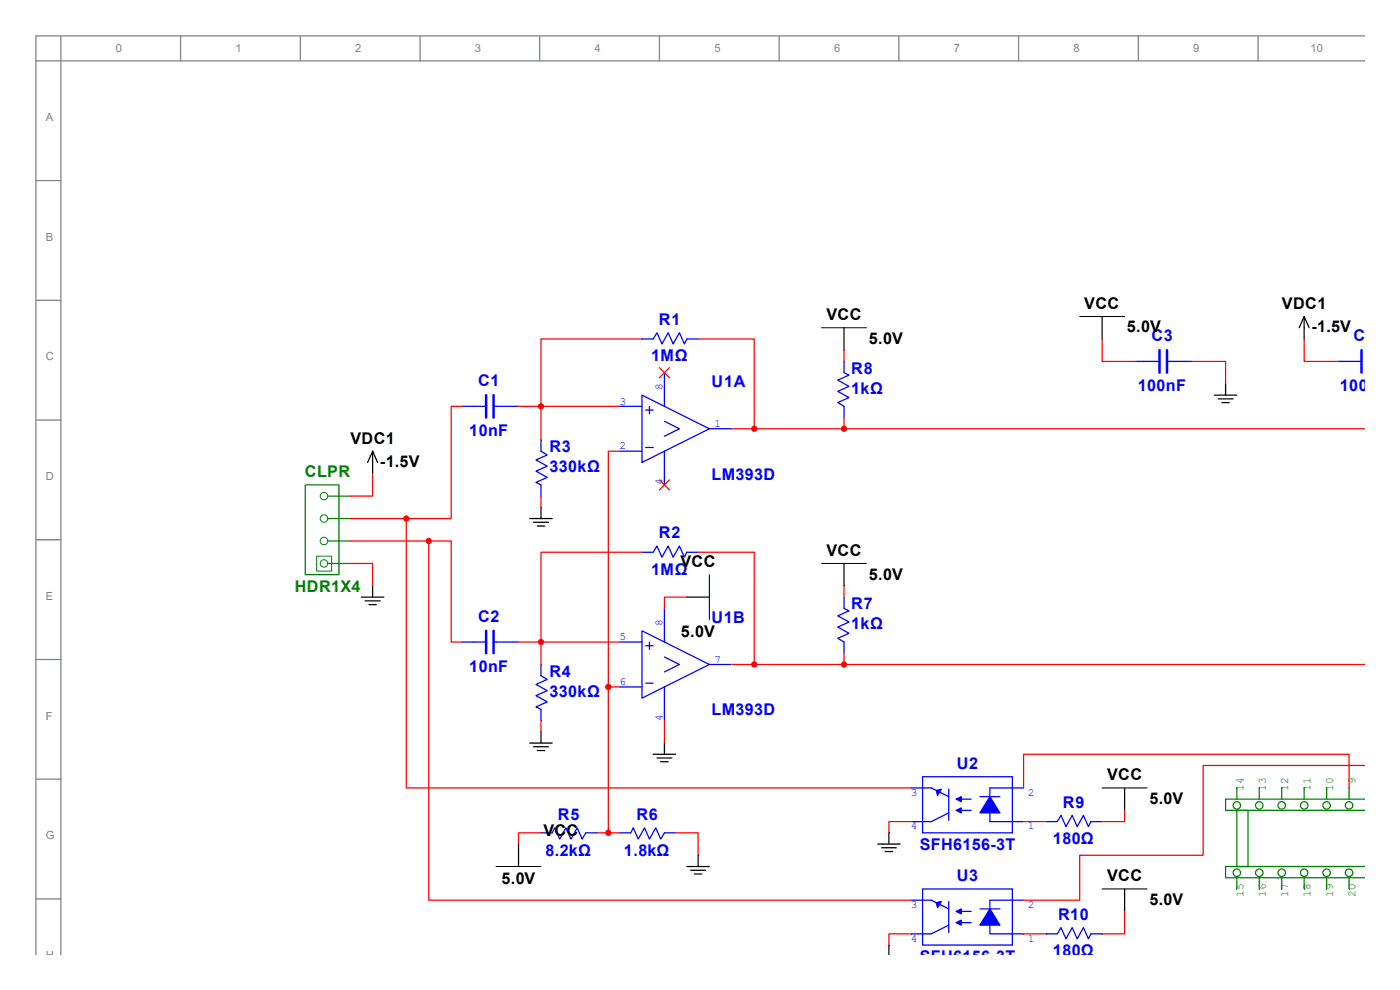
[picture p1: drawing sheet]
<svg xmlns="http://www.w3.org/2000/svg" width="297mm" height="210mm" viewBox="0 0 297 210" stroke-linecap="round" stroke-linejoin="round" font-family="sans-serif">
<g fill="none" stroke="#808080" stroke-width=".26">
<path d="M7.6 12.9h281.8M12.9 7.6v194.8M38.3 7.6v5.3M63.7 7.6v5.3M89.1 7.6v5.3M114.5 7.6v5.3M139.9 7.6v5.3M165.3 7.6v5.3M190.7 7.6v5.3M216.1 7.6v5.3M241.5 7.6v5.3M266.9 7.6v5.3"/>
<path d="M289.4 7.6h-281.8v194.8M7.6 38.3h5.3M7.6 63.7h5.3M7.6 89.1h5.3M7.6 114.5h5.3M7.6 139.9h5.3M7.6 165.3h5.3M7.6 190.7h5.3"/>
</g>
<path d="M138.6 71.9l.8-1.3 1 2.4 1.4-2.4 1 2.4 1.3-2.4 1.1 2.4 .5-1.1" fill="none" stroke="#00f" stroke-width=".26"/>
<path d="M145.7 71.9h2.4" fill="none" stroke="#00f" stroke-width=".26"/>
<path d="M136.2 71.9h2.4M100.5 86.2h2.6M104.7 86.2h.5" fill="none" stroke="#00f" stroke-width=".26"/>
<path d="M103.1 83.8v4.8M104.7 83.8v4.8" fill="none" stroke="#00f" stroke-width=".53"/>
<path d="M98.1 86.2h2.4" fill="none" stroke="#00f" stroke-width=".26"/>
<path d="M105.2 86.2h4.8M136.2 83.8l14.3 7.2-14.3 7.1zM137 94.9h1.6M137 87h1.6M137.8 86.2v1.6M141 89.4l3.1 1.6-3.1 1.5M141 83.8v2.4M141 95.7v2.4" fill="none" stroke="#00f" stroke-width=".26"/>
<path d="M131.4 86.2h4.8" fill="none" stroke="#00f" stroke-width=".26"/>
<path d="M131.4 95.7h4.8" fill="none" stroke="#00f" stroke-width=".26"/>
<path d="M141 98.1v4.8" fill="none" stroke="#00f" stroke-width=".26"/>
<path d="M139.9 101.8l2.1 2.1M142 101.8l-2.1 2.1" fill="none" stroke="#f00" stroke-width=".26"/>
<path d="M141 79.1v4.7" fill="none" stroke="#00f" stroke-width=".26"/>
<path d="M139.9 78l2.1 2.1M142 78l-2.1 2.1" fill="none" stroke="#f00" stroke-width=".26"/>
<path d="M150.5 91h4.7M136.2 133.8l14.3 7.2-14.3 7.1zM137 137h1.6M137.8 136.2v1.6M141 139.4l3.1 1.6-3.1 1.5M141 133.8v2.4M137 144.9h1.6M141 145.7v2.4" fill="none" stroke="#00f" stroke-width=".26"/>
<path d="M131.4 136.2h4.8" fill="none" stroke="#00f" stroke-width=".26"/>
<path d="M131.4 145.7h4.8" fill="none" stroke="#00f" stroke-width=".26"/>
<path d="M141 148.1v4.8" fill="none" stroke="#00f" stroke-width=".26"/>
<path d="M141 129.1v4.7" fill="none" stroke="#00f" stroke-width=".26"/>
<path d="M150.5 141h4.7M195.7 164.8h19.1v11.9h-19.1zM195.7 167.2h1.9l3.7 1.8M201.3 172.4l-3.7 1.9h-1.9M201.3 167.4v6.6M202.9 171.9h3.1M202.9 169.5h3.1M207.9 169h4.2M214.8 167.2h-4.8v7.1h4.8" fill="none" stroke="#00f" stroke-width=".26"/>
<g fill="#00f" stroke="#00f" stroke-width=".26">
<path d="M210 169l2.1 3.4h-4.2z"/>
<path d="M202.9 171.9l1-.5v1z"/>
<path d="M202.9 169.5l1-.5v1.1z"/>
<path d="M198.6 167.7l1.1-.3-.8 1.3z"/>
</g>
<path d="M214.8 174.3h2.4" fill="none" stroke="#00f" stroke-width=".26"/>
<path d="M214.8 167.2h2.4" fill="none" stroke="#00f" stroke-width=".26"/>
<path d="M193.3 174.3h2.4" fill="none" stroke="#00f" stroke-width=".26"/>
<path d="M193.3 167.2h2.4M195.7 188.6h19.1v11.9h-19.1zM195.7 191h1.9l3.7 1.8M201.3 196.3l-3.7 1.8h-1.9M201.3 191.2v6.6M202.9 195.7h3.1M202.9 193.3h3.1M207.9 192.8h4.2M214.8 191h-4.8v7.1h4.8" fill="none" stroke="#00f" stroke-width=".26"/>
<g fill="#00f" stroke="#00f" stroke-width=".26">
<path d="M210 192.8l2.1 3.5h-4.2z"/>
<path d="M202.9 195.7l1-.5v1.1z"/>
<path d="M202.9 193.3l1-.5v1.1z"/>
<path d="M198.6 191.5l1.1-.3-.8 1.4z"/>
</g>
<path d="M214.8 198.1h2.4" fill="none" stroke="#00f" stroke-width=".26"/>
<path d="M214.8 191h2.4" fill="none" stroke="#00f" stroke-width=".26"/>
<path d="M193.3 198.1h2.4" fill="none" stroke="#00f" stroke-width=".26"/>
<path d="M138.6 117.1l.8-1.3 1 2.4 1.4-2.4 1 2.4 1.3-2.4 1.1 2.4 .5-1.1M193.3 191h2.4" fill="none" stroke="#00f" stroke-width=".26"/>
<path d="M145.7 117.1h2.4" fill="none" stroke="#00f" stroke-width=".26"/>
<path d="M114.8 95.7l1.3 .8-2.4 1.1 2.4 1.3-2.4 1.1 2.4 1.3-2.4 1 1.1 .6M136.2 117.1h2.4" fill="none" stroke="#00f" stroke-width=".26"/>
<path d="M114.8 102.9v2.3" fill="none" stroke="#00f" stroke-width=".26"/>
<path d="M114.8 93.3v2.4M114.8 143.3l1.3 .8-2.4 1.1 2.4 1.3-2.4 1.1 2.4 1.3-2.4 1.1 1.1 .5" fill="none" stroke="#00f" stroke-width=".26"/>
<path d="M114.8 150.5v2.4" fill="none" stroke="#00f" stroke-width=".26"/>
<path d="M114.8 141v2.3M117.1 176.7l.6-1.1 1 2.4 1.4-2.4 1 2.4 1.3-2.4 1.1 2.4 .8-1.3" fill="none" stroke="#00f" stroke-width=".26"/>
<path d="M114.8 176.7h2.3" fill="none" stroke="#00f" stroke-width=".26"/>
<path d="M124.3 176.7h2.4M133.8 176.7l.5-1.1 1.1 2.4 1.3-2.4 1.1 2.4 1.3-2.4 1.1 2.4 .8-1.3" fill="none" stroke="#00f" stroke-width=".26"/>
<path d="M131.4 176.7h2.4" fill="none" stroke="#00f" stroke-width=".26"/>
<path d="M179.1 129.1l1 .5-2.4 1 2.4 1.4-2.4 1 2.4 1.3-2.4 1.1 1.4 .8M141 176.7h2.3" fill="none" stroke="#00f" stroke-width=".26"/>
<path d="M179.1 126.7v2.4" fill="none" stroke="#00f" stroke-width=".26"/>
<path d="M179.1 79.1l1 .5-2.4 1 2.4 1.4-2.4 1 2.4 1.3-2.4 1.1 1.4 .8M179.1 136.2v2.4" fill="none" stroke="#00f" stroke-width=".26"/>
<path d="M179.1 76.7v2.4" fill="none" stroke="#00f" stroke-width=".26"/>
<path d="M179.1 86.2v2.4M224.3 174.3l.8-1.3 1 2.4 1.4-2.4 1 2.4 1.4-2.4 1 2.4 .5-1.1" fill="none" stroke="#00f" stroke-width=".26"/>
<path d="M231.4 174.3h2.4" fill="none" stroke="#00f" stroke-width=".26"/>
<path d="M221.9 174.3h2.4M224.3 198.1l.8-1.3 1 2.4 1.4-2.4 1 2.4 1.4-2.4 1 2.4 .5-1.1" fill="none" stroke="#00f" stroke-width=".26"/>
<path d="M231.4 198.1h2.4" fill="none" stroke="#00f" stroke-width=".26"/>
<path d="M100.5 136.2h2.6M104.7 136.2h.5M221.9 198.1h2.4" fill="none" stroke="#00f" stroke-width=".26"/>
<path d="M103.1 133.8v4.8M104.7 133.8v4.8" fill="none" stroke="#00f" stroke-width=".53"/>
<path d="M98.1 136.2h2.4" fill="none" stroke="#00f" stroke-width=".26"/>
<path d="M243.3 76.7h2.7M247.6 76.7h.5M105.2 136.2h4.8" fill="none" stroke="#00f" stroke-width=".26"/>
<path d="M246 74.3v4.8M247.6 74.3v4.8" fill="none" stroke="#00f" stroke-width=".53"/>
<path d="M241 76.7h2.3" fill="none" stroke="#00f" stroke-width=".26"/>
<path d="M248.1 76.7h4.8M286.2 76.7h2.6" fill="none" stroke="#00f" stroke-width=".26"/>
<path d="M288.8 74.3v4.8" fill="none" stroke="#00f" stroke-width=".53"/>
<path d="M283.8 76.7h2.4" fill="none" stroke="#00f" stroke-width=".26"/>
<g fill="none" stroke="#000" stroke-width=".26">
<path d="M179.1 69.5v4.8M233.8 67.1v4.8M257.6 83.8h4.8M258.4 84.6h3.2M259.2 85.4h1.6M260 81.4v2.4M179.1 119.5v4.8M145.7 126.7h4.8M141 157.6v2.4M110 179.1v4.7M138.6 160h4.7M139.4 160.8h3.1"/>
<path d="M140.2 161.6h1.6M186.2 179.1h4.8M187 179.9h3.2M188.6 176.7v2.4M238.6 167.2v4.7M145.7 183.8h4.8M146.5 184.6h3.2M147.3 185.4h1.6M148.1 181.4v2.4M187.8 180.6h1.6M238.6 188.6v4.7M188.6 200.5v1.9"/>
</g>
<path d="M174.3 69.5h9.5M229.1 67.1h9.5M174.3 119.5h9.5M150.5 121.9v9.5M233.8 167.2h9.5M105.2 183.8h9.6M233.8 188.6h9.5" fill="none" stroke="#000" stroke-width=".21"/>
<g fill="#f00" stroke="#f00" stroke-width=".26">
<circle cx="129.1" cy="176.7" r=".53"/>
<circle cx="129.1" cy="145.7" r=".53"/>
<circle cx="114.8" cy="136.2" r=".53"/>
<circle cx="114.8" cy="86.2" r=".53"/>
<circle cx="160" cy="91" r=".53"/>
<circle cx="160" cy="141" r=".53"/>
</g>
<g fill="none" stroke="#f00" stroke-width=".26">
<path d="M136.2 71.9h-21.4v21.4M148.1 71.9h11.9v19.1h-4.8M179.1 74.3v2.4M110 86.2h21.4M131.4 95.7h-2.3v50M136.2 117.1h-21.4v23.9M148.1 117.1h11.9v23.9h-4.8M110 136.2h21.4M145.7 126.7h-4.7v2.4M179.1 124.3v2.4M129.1 145.7h2.3M129.1 145.7v31"/>
<path d="M141 152.9v4.7M114.8 176.7h-4.8v2.4M126.7 176.7h4.7M143.3 176.7h4.8v4.7M193.3 174.3h-4.7v2.4M217.2 174.3h4.7M238.6 171.9v2.4h-4.8M193.3 198.1h-4.7v2.4M217.2 198.1h4.7M238.6 193.3v4.8h-4.8"/>
</g>
<g fill="none" stroke="#008000" stroke-width=".21">
<path d="M67.2 118h3.2v3.2h-3.2z"/>
<circle cx="68.7" cy="119.5" r=".79"/>
<circle cx="68.7" cy="114.8" r=".79"/>
<circle cx="68.7" cy="105.2" r=".79"/>
<circle cx="68.7" cy="110" r=".79"/>
</g>
<path d="M64.8 102.9h7.1v19h-7.1zM69.5 119.5h2.4M69.5 114.8h2.4M69.5 110h2.4M69.5 105.2h2.4" fill="none" stroke="#008000" stroke-width=".26"/>
<path d="M71.9 119.5h2.4" fill="none" stroke="#008000" stroke-width=".26"/>
<path d="M71.9 114.8h2.4" fill="none" stroke="#008000" stroke-width=".26"/>
<path d="M71.9 110h2.4" fill="none" stroke="#008000" stroke-width=".26"/>
<g fill="none" stroke="#008000" stroke-width=".26">
<path d="M71.9 105.2h2.4M262.4 171.9h2.4v11.9h-2.4zM289.4 169.5h-29.4v2.4h29.4M289.4 183.8h-29.4v2.4h29.4"/>
<circle cx="262.4" cy="170.9" r=".79"/>
<circle cx="267.2" cy="170.9" r=".79"/>
<circle cx="271.9" cy="170.9" r=".79"/>
<circle cx="276.7" cy="170.9" r=".79"/>
<circle cx="281.4" cy="170.9" r=".79"/>
<circle cx="286.2" cy="170.9" r=".79"/>
<circle cx="262.4" cy="185.1" r=".79"/>
<circle cx="267.2" cy="185.1" r=".79"/>
<circle cx="271.9" cy="185.1" r=".79"/>
<circle cx="276.7" cy="185.1" r=".79"/>
<circle cx="281.4" cy="185.1" r=".79"/>
<circle cx="286.2" cy="185.1" r=".79"/>
</g>
<g fill="none" stroke="#000" stroke-width=".26">
<path d="M276.7 67.1l-1.1 2.4M276.7 67.1l1 2.4M276.7 67.1v4.8M79.1 95.7v4.8M79.1 95.7l-1.1 2.4M79.1 95.7l1 2.4M112.4 110h4.7M113.2 110.8h3.2M114 111.6h1.6M114.8 107.6v2.4M76.7 126.7h4.7M77.5 127.5h3.1"/>
<path d="M78.3 128.3h1.5M79.1 124.3v2.4M112.4 157.6h4.7M113.2 158.4h3.2M114 159.2h1.6M114.8 155.2v2.4"/>
</g>
<g fill="none" stroke="#f00" stroke-width=".26">
<path d="M233.8 71.9v4.8h7.2M252.9 76.7h7.1v4.7M276.7 71.9v4.8h7.1M98.1 86.2h-2.4v23.8h-9.5M74.3 119.5h4.8v4.8M74.3 114.8h16.7M74.3 110h11.9M79.1 100.5v4.7h-4.8M86.2 110v57.2h107.1M91 114.8h4.7v21.4h2.4M91 114.8v76.2h102.3M114.8 105.2v2.4"/>
<path d="M114.8 152.9v2.3"/>
</g>
<g fill="#f00" stroke="#f00" stroke-width=".26">
<circle cx="91" cy="114.8" r=".53"/>
<circle cx="86.2" cy="110" r=".53"/>
</g>
<path d="M281.4 186.2v2.4" fill="none" stroke="#008000" stroke-width=".26"/>
<path d="M267.2 186.2v2.4" fill="none" stroke="#008000" stroke-width=".26"/>
<path d="M271.9 186.2v2.4" fill="none" stroke="#008000" stroke-width=".26"/>
<path d="M286.2 186.2v2.4" fill="none" stroke="#008000" stroke-width=".26"/>
<path d="M276.7 186.2v2.4" fill="none" stroke="#008000" stroke-width=".26"/>
<path d="M262.4 167.2v2.3" fill="none" stroke="#008000" stroke-width=".26"/>
<path d="M276.7 167.2v2.3" fill="none" stroke="#008000" stroke-width=".26"/>
<path d="M286.2 167.2v2.3" fill="none" stroke="#008000" stroke-width=".26"/>
<path d="M271.9 167.2v2.3" fill="none" stroke="#008000" stroke-width=".26"/>
<path d="M281.4 167.2v2.3" fill="none" stroke="#008000" stroke-width=".26"/>
<path d="M267.2 167.2v2.3" fill="none" stroke="#008000" stroke-width=".26"/>
<path d="M262.4 186.2v2.4" fill="none" stroke="#008000" stroke-width=".26"/>
<g fill="#f00" stroke="#f00" stroke-width=".26">
<circle cx="179.1" cy="141" r=".53"/>
<circle cx="179.1" cy="91" r=".53"/>
</g>
<path d="M160 91h129.4M179.1 88.6v2.4M179.1 138.6v2.4M160 141h129.4M217.2 167.2v-7.2h69v7.2M289.4 162.4h-34.2v19h-26.1v9.6h-11.9" fill="none" stroke="#f00" stroke-width=".26"/>
<g font-size="3.4">
<text x="230" y="65.5">VCC</text>
<text x="271.9" y="65.5">VDC1</text>
<text x="175.3" y="67.9">VCC</text>
<text x="239.1" y="70.5">5.0V</text>
<text x="278.2" y="70.5">-1.5V</text>
<text x="184.3" y="72.9">5.0V</text>
<text x="74.3" y="94.1">VDC1</text>
<text x="80.6" y="99.1">-1.5V</text>
<text x="175.3" y="117.9">VCC</text>
<text x="144.4" y="120.3">VCC</text>
<text x="184.3" y="122.9">5.0V</text>
<text x="144.4" y="135.1">5.0V</text>
<text x="234.9" y="165.5">VCC</text>
<text x="243.8" y="170.6">5.0V</text>
<text x="115.3" y="177.4">VCC</text>
<text x="106.4" y="187.5">5.0V</text>
<text x="234.9" y="186.9">VCC</text>
<text x="243.8" y="192">5.0V</text>
</g>
<g font-size="3.4" fill="#00f">
<text x="139.8" y="69">R1</text>
<text x="138.1" y="76.6">1MΩ</text>
<text x="244.3" y="72.4">C3</text>
<text x="287.1" y="72.4">C4</text>
<text x="101.4" y="81.9">C1</text>
<text x="151" y="82.2">U1A</text>
<text x="180.6" y="79.3">R8</text>
<text x="180.6" y="83.5">1kΩ</text>
<text x="241.4" y="83">100nF</text>
<text x="284.3" y="83">100nF</text>
<text x="99.6" y="92.5">10nF</text>
<text x="116.6" y="95.9">R3</text>
<text x="116.6" y="100.2">330kΩ</text>
<text x="151" y="101.8">LM393D</text>
<text x="139.8" y="114.2">R2</text>
<text x="138.1" y="121.9">1MΩ</text>
<text x="101.4" y="131.9">C2</text>
<text x="180.6" y="129.3">R7</text>
<text x="151" y="132.2">U1B</text>
<text x="180.6" y="133.5">1kΩ</text>
<text x="99.6" y="142.5">10nF</text>
<text x="116.6" y="143.6">R4</text>
<text x="116.6" y="147.8">330kΩ</text>
<text x="151" y="151.8">LM393D</text>
<text x="203" y="163.2">U2</text>
<text x="118.4" y="174">R5</text>
<text x="135" y="174">R6</text>
<text x="225.5" y="171.3">R9</text>
<text x="223.4" y="179">180Ω</text>
<text x="115.7" y="181.7">8.2kΩ</text>
<text x="132.4" y="181.7">1.8kΩ</text>
<text x="195.1" y="180.3">SFH6156-3T</text>
<text x="203" y="186.9">U3</text>
<text x="224.5" y="195.2">R10</text>
<text x="223.4" y="202.8">180Ω</text>
<text x="195.1" y="204.1">SFH6156-3T</text>
</g>
<g font-size="3.4" fill="#008000">
<text x="64.7" y="101.2">CLPR</text>
<text x="62.5" y="125.6">HDR1X4</text>
</g>
<g font-size="2.4" fill="#808080">
<text x="24.6" y="11.1">0</text>
<text x="50" y="11.1">1</text>
<text x="75.4" y="11.1">2</text>
<text x="100.8" y="11.1">3</text>
<text x="126.2" y="11.1">4</text>
<text x="151.6" y="11.1">5</text>
<text x="177" y="11.1">6</text>
<text x="202.4" y="11.1">7</text>
<text x="227.8" y="11.1">8</text>
<text x="253.2" y="11.1">9</text>
<text x="278" y="11.1">10</text>
<text x="9.7" y="25.7">A</text>
<text x="9.7" y="51.1">B</text>
<text x="9.7" y="76.5">C</text>
<text x="9.7" y="101.9">D</text>
<text x="9.7" y="127.3">E</text>
<text x="9.7" y="152.7">F</text>
<text x="9.7" y="178.1">G</text>
<text x="9.7" y="203.5">H</text>
</g>
<g font-size="2.4" fill="#00f">
<text x="140.5" y="82.8" transform="rotate(-90 140.5 82.8)">8</text>
<text x="131.4" y="85.8">3</text>
<text x="131.4" y="95.3">2</text>
<text x="151.6" y="90.6">1</text>
<text x="140.5" y="102.9" transform="rotate(-90 140.5 102.9)">4</text>
<text x="131.4" y="135.8">5</text>
<text x="140.5" y="132.8" transform="rotate(-90 140.5 132.8)">8</text>
<text x="151.6" y="140.6">7</text>
<text x="131.4" y="145.3">6</text>
<text x="140.5" y="152.9" transform="rotate(-90 140.5 152.9)">4</text>
<text x="193.2" y="168.8">3</text>
<text x="218.1" y="168.8">2</text>
<text x="193.2" y="175.9">4</text>
<text x="218.1" y="175.9">1</text>
<text x="193.2" y="192.6">3</text>
<text x="218.1" y="192.6">2</text>
<text x="193.2" y="199.7">4</text>
<text x="218.1" y="199.7">1</text>
</g>
<g font-size="2.4" fill="#008000">
<text x="263.8" y="167.7" transform="rotate(-90 263.8 167.7)">14</text>
<text x="268.5" y="167.7" transform="rotate(-90 268.5 167.7)">13</text>
<text x="273.3" y="167.7" transform="rotate(-90 273.3 167.7)">12</text>
<text x="278" y="167.7" transform="rotate(-90 278 167.7)">11</text>
<text x="282.8" y="167.7" transform="rotate(-90 282.8 167.7)">10</text>
<text x="287.6" y="166.2" transform="rotate(-90 287.6 166.2)">9</text>
<text x="263.8" y="190.2" transform="rotate(-90 263.8 190.2)">15</text>
<text x="268.5" y="190.2" transform="rotate(-90 268.5 190.2)">16</text>
<text x="273.3" y="190.2" transform="rotate(-90 273.3 190.2)">17</text>
<text x="278" y="190.2" transform="rotate(-90 278 190.2)">18</text>
<text x="282.8" y="190.2" transform="rotate(-90 282.8 190.2)">19</text>
<text x="287.6" y="190.2" transform="rotate(-90 287.6 190.2)">20</text>
</g>
</svg>
